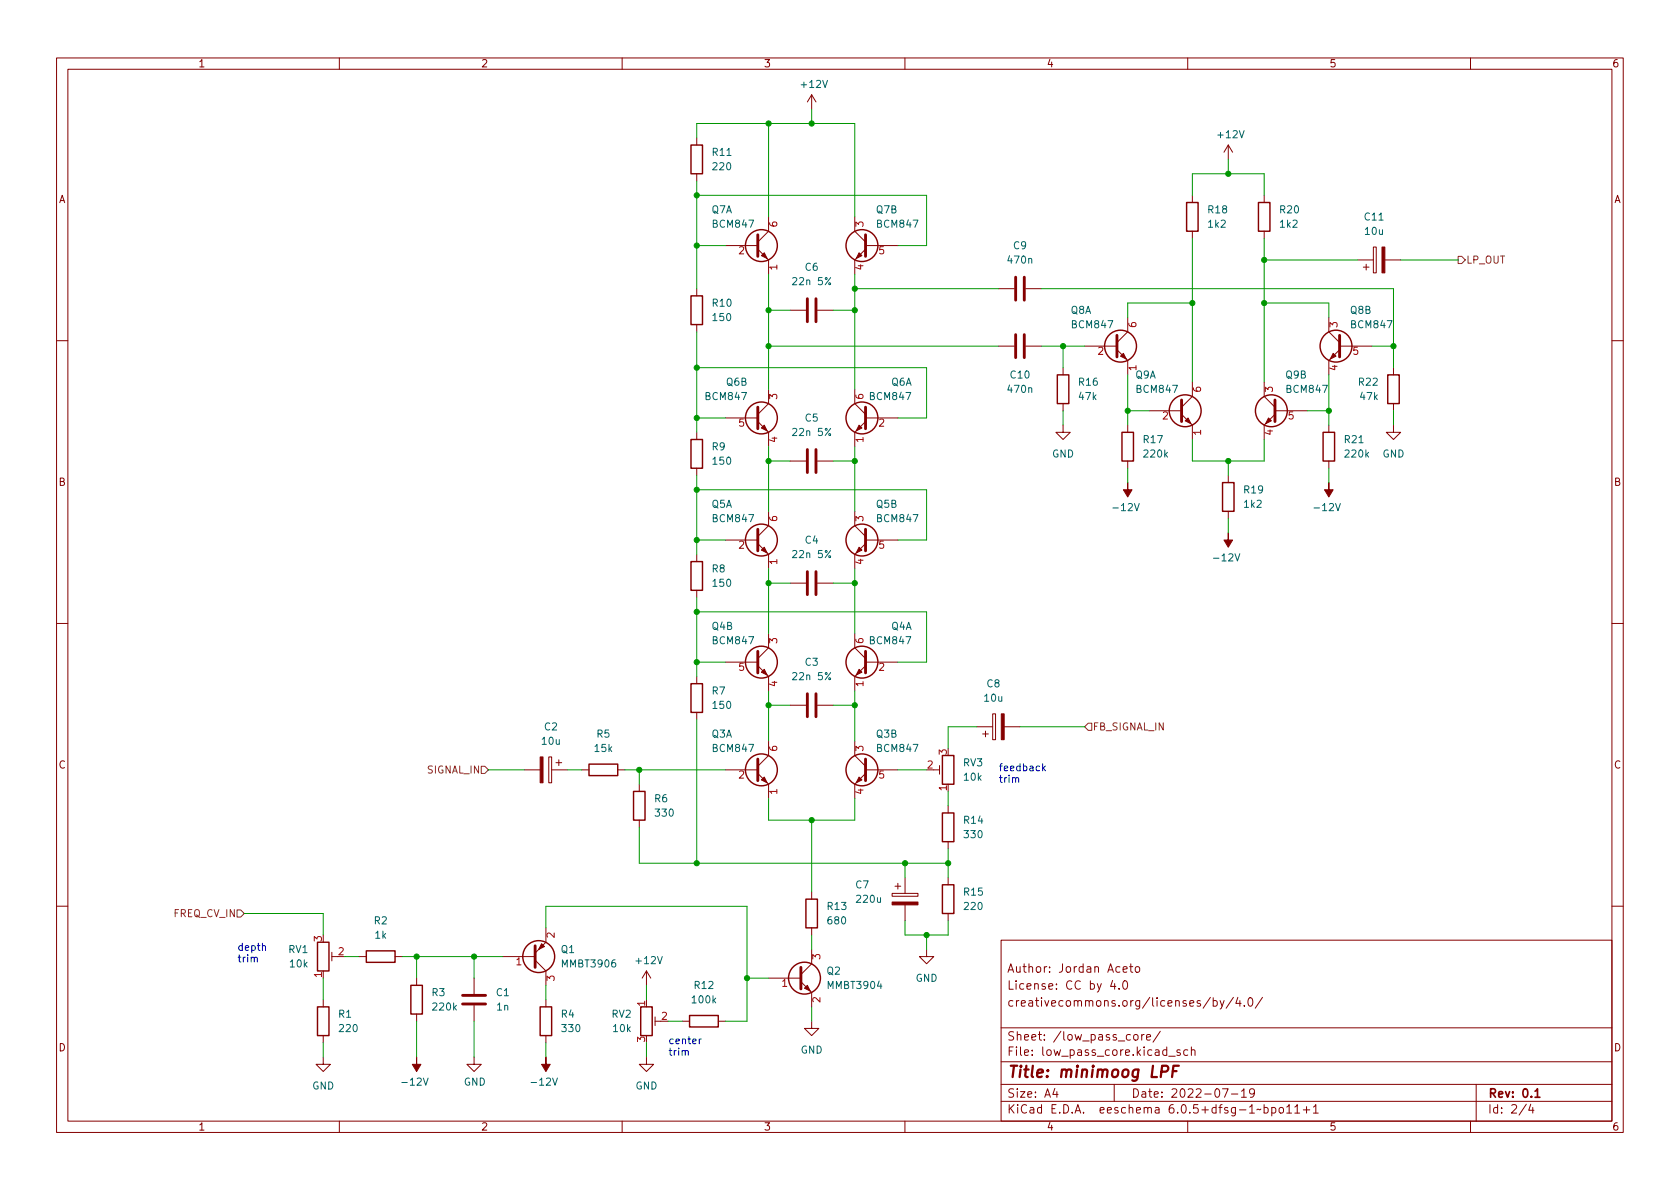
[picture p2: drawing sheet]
<svg xmlns="http://www.w3.org/2000/svg" width="297mm" height="210mm" viewBox="0 0 297 210" stroke-linecap="round" stroke-linejoin="round" font-family="sans-serif">
<g fill="none" stroke="#840000" stroke-width=".18">
<path d="M10 10.2h277v190.1h-277zM12 12.2h273v186.1h-273zM60 10.2v2M110 10.2v2M143.5 16.8v2.5M143.5 16.8l-.8 1.2M143.5 16.8l.8 1.2M160 10.2v2M210 10.2v2M260 10.2v2M123.2 24.4v1.2M123.2 30.7v1.3"/>
<path d="M135.9 38.3v2.6l-1.9 1.9M151.1 38.3v2.6l1.9 1.9M210.8 34.5v1.3M217.2 25.6l-.8 1.3M217.2 25.6v2.6M217.2 25.6l.7 1.3M223.5 34.5v1.3M123.2 51v1.3M123.2 57.4v1.3M128.3 43.4h5.7M134 44.1l1.9 1.9v2.5M139.7 54.9h2.8"/>
<path d="M144.5 54.9h2.8M153 44.1l-1.9 1.9v2.5M153 43.4h5.7M176.5 51h2.8M181.4 51h2.7M199.4 56.1v2.6l-1.9 1.9M210.8 40.9v1.3M223.5 40.9v1.3M234.9 56.1v2.6l2 1.9M240 46h2.8M241 47.2h1.1M241.6 46.7v1"/>
<path d="M242.8 43.7h.5v4.6h-.5zM244.9 46h2.7M10 60.2h2M123.2 76.4v1.3M128.3 73.9h5.7M134 74.5l1.9 1.9v2.6M135.9 68.8v2.6l-1.9 1.9M151.1 68.8v2.6l1.9 1.9M153 74.5l-1.9 1.9v2.6M153 73.9h5.7M176.5 61.2h2.8M181.4 61.2h2.7"/>
<path d="M188 75.2v1.2h1.2l-1.2 1.3-1.3-1.3h1.3M188 65v1.3M188 71.4v1.2M191.8 61.2h5.7M197.5 61.8l1.9 1.9v2.6M199.4 75.2v1.2M203.2 72.6h5.7M208.9 73.3l1.9 1.9v2.5M210.8 67.6v2.5l-1.9 1.9M223.5 67.6v2.5l1.9 1.9M225.4 73.3l-1.9 1.9v2.5M225.4 72.6h5.7"/>
<path d="M234.9 75.2v1.2M236.9 61.8l-2 1.9v2.6M236.9 61.2h5.7M246.4 75.2v1.2h-1.3l1.3 1.3 1.2-1.3h-1.2M246.4 65v1.3M246.4 71.4v1.2M285 60.2h2M123.2 82.8v1.3M123.2 98v1.3M128.3 95.5h5.7M134 96.1l1.9 1.9v2.6M135.9 90.4v2.6l-1.9 1.9"/>
<path d="M139.7 81.5h2.8M144.5 81.5h2.8M151.1 90.4v2.6l1.9 1.9M153 96.1l-1.9 1.9v2.6M153 95.5h5.7M199.4 81.5v1.3M217.2 84.1v1.2M217.2 90.4v1.3M234.9 81.5v1.3M10 110.2h2M123.2 104.4v1.3M123.2 119.6v1.3"/>
<path d="M128.3 117.1h5.7M134 117.7l1.9 1.9v2.6M135.9 112v2.5l-1.9 2M139.7 103.1h2.8M144.5 103.1h2.8M151.1 112v2.5l1.9 2M153 117.7l-1.9 1.9v2.6M153 117.1h5.7M285 110.2h2M92.7 136.1h2.8M97 133.9h.5v4.5h-.5zM97.5 136.1h2.8"/>
<path d="M98.3 134.9h1M98.8 134.4v1M102.9 136.1h1.2M109.2 136.1h1.3M113 138.7v1.2M123.2 126v1.2M128.3 136.1h5.7M134 136.8l1.9 1.9v2.5M135.9 131.1v2.5l-1.9 1.9M139.7 124.7h2.8M144.5 124.7h2.8M151.1 131.1v2.5l1.9 1.9"/>
<path d="M153 136.8l-1.9 1.9v2.5M153 136.1h5.7M165.1 136.1h1M166.1 135.4v1.5M172.7 128.5h2.8M173.7 129.8h1.1M174.2 129.3v1M175.5 126.2h.5v4.6h-.5zM177.5 128.5h2.8M113 145v1.3M143.5 157.7v1.3M157.7 158h4.6v.5h-4.6z"/>
<path d="M158.2 156.7h1.1M158.7 156.2v1M160 155.2v2.8M167.6 142.5v1.3M167.6 148.8v1.3M167.6 155.2v1.3M10 160.2h2M57.1 176.8v1.2M58.7 169.2h1M58.7 168.4v1.5M63.5 169.2h1.3M69.8 169.2h1.3"/>
<path d="M73.7 173v1.2M73.7 179.3v1.3M83.8 173v2.8M83.8 177.8v2.8M88.9 169.2h5.7M94.6 169.8l1.9 1.9v2.5M96.5 164.1v2.5l-1.9 1.9M96.5 176.8v1.2M114.3 171.7l-.8 1.3M114.3 171.7v2.5M114.3 171.7l.8 1.3M115.8 179.8v1.6"/>
<path d="M135.9 173h5.7M141.6 173.6l1.9 1.9v2.5M143.5 167.9v2.5l-1.9 1.9M143.5 164.1v1.2M160 160v2.8M163.8 167.9v1.3h1.3l-1.3 1.2-1.2-1.2h1.2M167.6 161.5v1.3M177 166.3h108v32h-108zM196.7 173.4l-.3 1h.9M197.1 173.9v1M197.9 174.8v.1M198.6 171.4l.7-.1-.1-.3-.4-.1-.2 .2v.8h.6"/>
<path d="M198.6 173.6l.3-.2a.81 .81 0 0 1 .5 .7 .81 .81 0 0 1-.3 .8h-.1a.81 .81 0 0 1-.4-1.3zM199.7 170.9h.6M199.9 170.4v1.3l.4 .2M200.9 171l.3-.1 .3 .3v.4l-.3 .3h-.3l-.2-.3v-.4zM214 176.4l-1.3 1.9M214.5 177l.4-.1 .3 .3v.4l-.1 .3h-.6M214.5 176.4v1.5M215.7 176.9l.4 1M216.4 176.9l-.5 1.4-.2 .1M218.1 176.4l-1.3 1.9M218.9 176.4l-.4 1h.9M219.2 176.9v1"/>
<path d="M220 177.8v.1M220.8 176.6l.2-.2a.81 .81 0 0 1 .6 .7 .81 .81 0 0 1-.3 .8h-.2a.81 .81 0 0 1-.3-1.3zM223.2 176.4l-1.3 1.9M285 160.2h2M57.1 186.9v1.3h1.3l-1.3 1.3-1.2-1.3h1.2M57.1 183.1v1.3M60 198.3v2M83.8 186.9v1.3h1.3l-1.3 1.3-1.3-1.3h1.3M96.5 183.1v1.3M110 198.3v2M114.3 186.9v1.3h1.3l-1.3 1.3-1.3-1.3h1.3M115.8 180.6h1"/>
<path d="M120.6 180.6h1.3M127 180.6h1.3M143.5 180.6v1.3h1.3l-1.3 1.2-1.3-1.2h1.3M160 198.3v2M177 194.8h108M177 191.8h108M177 187.8h108M177 181.8h108M186.5 192.5l-.4 1h1M186.9 193v1M197 191.8v3M200.5 183.1l.2-.2 .4 .2 .1 .5-.1 .3h-.4l-.2-.1z"/>
<path d="M201.9 182.9v1M202.3 182.9l-.3 .1-.1 .2M202.7 183.4l.7-.1v-.3l-.5-.1-.2 .2 .1 .8h.6M205.1 182.4l-1.2 1.9M206.6 186.8h1.2M208.6 185.7l-.3-.1-.2 .2v.3l.5 .1v.4h-.5M210 198.3v2M210 185.7l-.4-.1-.3 .3v.4l.1 .3h.6M210.6 185.8l.3-.2 .3 .1 .1 .9M210.6 185.1v1.5M216.1 192.5h1l-.6 1.5M217.7 193.5h1.2"/>
<path d="M219.5 193l.4-.5v1.5M219.5 194h.9M221.8 193.2l-.3 .3-.4-.1-.2-.2 .2-.6 .4-.1 .2 .2a.99 .99 0 0 1-.3 1.3h-.3M223.5 195.9l.4-.1 .3 .3v.4l-.1 .3h-.6M223.5 195.3v1.5M224.9 195.9l.4-.1 .3 .3v.4l-.2 .3h-.5M224.9 195.8v1.5M226.3 195.9l.3-.1 .3 .3v.4l-.3 .3h-.3l-.2-.3v-.4zM227.5 195.8l.4-.5v1.5M227.5 196.8h.9M228.9 195.8l.5-.5v1.5M228.9 196.8h.9"/>
<path d="M230.4 196.3h1.2M231 195.7v1.1M232.2 195.8l.4-.5v1.5M232.2 196.8h.9M260 198.3v2M261 191.8v6.5M269.9 195.3l-1.3 1.9M270.6 195.3l-.3 1h.9M271 195.8v1"/>
</g>
<path d="M271.4 193l.4-.5v1.5M271.4 194h.9" fill="none" stroke="#840000" stroke-width=".3"/>
<path d="M205.3 189.5h.8a.55 .55 0 0 0 .5-.5 .55 .55 0 0 0-.4-.5h-.7l-.3 2M207.4 189.4h.6M208.4 188.5h-.9l-.3 2" fill="none" stroke="#840000" stroke-width=".4"/>
<g fill="none" stroke="#840000" stroke-width=".25">
<path d="M122.2 25.6h2v5.1h-2zM209.8 35.8h2v5.1h-2zM222.5 35.8h2v5.1h-2zM122.2 52.3h2v5.1h-2zM122.2 77.7h2v5.1h-2zM186.9 66.3h2.1v5.1h-2.1zM198.4 76.4h2v5.1h-2zM233.9 76.4h2.1v5.1h-2.1zM245.4 66.3h2v5.1h-2zM122.2 99.3h2v5.1h-2zM216.2 85.3h2v5.1h-2zM104.1 135.1h5.1v2.1h-5.1z"/>
<path d="M112 139.9h2v5.1h-2zM122.2 120.9h2v5.1h-2zM166.6 133.6h2.1v5.1h-2.1zM142.5 159h2v5.1h-2zM166.6 156.5h2.1v5h-2.1zM166.6 143.8h2.1v5h-2.1zM56.1 166.6h2.1v5.1h-2.1zM56.1 178h2.1v5.1h-2.1zM64.8 168.1h5v2.1h-5zM72.6 174.2h2.1v5.1h-2.1zM95.5 178h2v5.1h-2zM113.3 178h2v5.1h-2z"/>
<path d="M121.9 179.6h5.1v2h-5.1z"/>
<circle cx="134.6" cy="43.4" r="2.82"/>
<circle cx="152.4" cy="43.4" r="2.82"/>
<circle cx="134.6" cy="73.9" r="2.82"/>
<circle cx="152.4" cy="73.9" r="2.82"/>
<circle cx="198.1" cy="61.2" r="2.82"/>
<circle cx="209.5" cy="72.6" r="2.82"/>
<circle cx="224.8" cy="72.6" r="2.82"/>
<circle cx="236.2" cy="61.2" r="2.82"/>
<circle cx="134.6" cy="95.5" r="2.82"/>
<circle cx="152.4" cy="95.5" r="2.82"/>
<circle cx="134.6" cy="117.1" r="2.82"/>
<circle cx="152.4" cy="117.1" r="2.82"/>
<circle cx="134.6" cy="136.1" r="2.82"/>
<circle cx="152.4" cy="136.1" r="2.82"/>
<circle cx="95.2" cy="169.2" r="2.82"/>
<circle cx="142.2" cy="173" r="2.82"/>
</g>
<g fill="#840000" stroke="#840000" stroke-width=".18">
<path d="M95.5 133.9h.5v4.5h-.5z"/>
<path d="M95.8 166.9l.5 .5-1.1 .5z"/>
<path d="M244.3 43.7h.6v4.6h-.6z"/>
<path d="M198.1 63l.5-.5 .5 1z"/>
<path d="M177 126.2h.5v4.6h-.5z"/>
<path d="M134.6 75.7l.5-.5 .5 1z"/>
<path d="M235.7 62.5l.5 .5-1 .5z"/>
<path d="M234.9 85.3v1.3h.8l-.8 1.3-.7-1.3h.7z"/>
<path d="M134.6 97.3l.5-.5 .5 1z"/>
<path d="M199.4 85.3v1.3h.8l-.8 1.3-.8-1.3h.8z"/>
<path d="M151.9 96.8l.5 .5-1 .5z"/>
<path d="M209.5 74.4l.6-.5 .5 1z"/>
<path d="M224.3 73.9l.5 .5-1 .5z"/>
<path d="M134.6 45.2l.5-.5 .5 1z"/>
<path d="M151.9 137.4l.5 .5-1 .5z"/>
<path d="M134.6 137.9l.5-.5 .5 1z"/>
<path d="M151.9 44.7l.5 .5-1 .5z"/>
<path d="M73.7 186.9v1.3h.7l-.7 1.3-.8-1.3h.8z"/>
<path d="M217.2 94.2v1.3h.7l-.7 1.3-.8-1.3h.8z"/>
<path d="M142.2 174.7l.5-.5 .6 1.1z"/>
<path d="M96.5 186.9v1.3h.8l-.8 1.3-.7-1.3h.7z"/>
<path d="M157.7 159.5h4.6v.5h-4.6z"/>
<path d="M134.6 118.9l.5-.5 .5 1z"/>
<path d="M151.9 118.4l.5 .5-1 .5z"/>
<path d="M151.9 75.2l.5 .5-1 .5z"/>
</g>
<g fill="none" stroke="#840000" stroke-width=".51">
<path d="M134 41.5v3.8M142.7 52.8v4.1M144.3 52.8v4.1M153 41.5v3.8M179.6 49v4.1M179.6 59.2v4M181.1 49v4.1M181.1 59.2v4M197.5 59.3v3.8M236.9 59.3v3.8M134 72v3.8M142.7 79.5v4.1"/>
<path d="M144.3 79.5v4.1M153 72v3.8M208.9 70.7v3.8M225.4 70.7v3.8M134 93.6v3.8M153 93.6v3.8M134 115.2v3.8M142.7 101.1v4.1M144.3 101.1v4.1M153 115.2v3.8M134 134.2v3.8M142.7 122.7v4"/>
<path d="M144.3 122.7v4M153 134.2v3.8M81.8 176h4.1M81.8 177.5h4.1M94.6 167.3v3.8M141.6 171.1v3.8"/>
</g>
<path d="M257.8 45.3h.6l.7 .7-.7 .6h-.6zM85.1 135.5h.6l.7 .6-.7 .7h-.6zM192.4 127.9h.6v1.3h-.6l-.6-.7zM41.9 160.9h.6l.7 .6-.7 .7h-.6z" fill="none" stroke="#725600" stroke-width=".18"/>
<path d="M179.6 137.7l.2-.2 .3 .1v.8M184.3 135v1.3M184.5 135.8l.3 .5M184.8 135.5l-.5 .4M44.9 169.4l.2-.1h.3l.1 .8M46.4 167.3l.2-.1 .3 .1v.8M121.1 186l.2-.2h.3l.1 .8M124 183.7l-.4 .3" fill="none" stroke="#0000c2" stroke-width=".18"/>
<g fill="none" stroke="#009600" stroke-width=".18">
<path d="M143.5 19.3v2.5M123.2 34.5h40.6v8.9h-5.1M123.2 24.4v-2.6h27.9v16.5M123.2 32v19M135.9 21.8v16.5M210.8 34.5v-3.8h12.7v3.8M217.2 28.2v2.5M123.2 43.4h5.1M123.2 58.7v17.7M135.9 54.9h3.8M135.9 48.5v20.3M147.3 54.9h3.8"/>
<path d="M151.1 48.5v20.3M151.1 51h25.4M184.1 51h62.3v14M210.8 53.6h-11.4v2.5M210.8 42.2v25.4M223.5 42.2v25.4M223.5 53.6h11.4v2.5M223.5 46h16.5M247.6 46h10.2M123.2 65h40.6v8.9h-5.1M123.2 73.9h5.1M135.9 61.2h40.6"/>
<path d="M135.9 79v11.4M151.1 79v11.4M184.1 61.2h7.7M188 61.2v3.8M188 72.6v2.6M199.4 66.3v8.9M199.4 72.6h3.8M210.8 77.7v3.8h12.7v-3.8M231.1 72.6h3.8M234.9 66.3v8.9M242.6 61.2h3.8M246.4 72.6v2.6"/>
<path d="M123.2 86.6h40.6v8.9h-5.1M123.2 84.1v13.9M123.2 95.5h5.1M135.9 81.5h3.8M147.3 81.5h3.8M199.4 82.8v2.5M217.2 81.5v2.6M217.2 91.7v2.5M234.9 82.8v2.5M123.2 108.2h40.6v8.9h-5.1M123.2 105.7v13.9M123.2 117.1h5.1"/>
<path d="M135.9 100.6v11.4M135.9 103.1h3.8M147.3 103.1h3.8M151.1 100.6v11.4M86.4 136.1h6.3M100.3 136.1h2.6M110.5 136.1h17.8M113 136.1v2.6M123.2 127.2v25.4M135.9 122.2v8.9M135.9 124.7h3.8M147.3 124.7h3.8"/>
<path d="M151.1 122.2v8.9M158.7 136.1h5.1M167.6 139.9v2.6M172.7 128.5h-5.1v3.8M180.3 128.5h11.5M113 146.3v6.3h54.6M135.9 141.2v3.8h15.2v-3.8M143.5 145v12.7M160 152.6v2.6M167.6 150.1v5.1M43.2 161.5h13.9v3.8M57.1 173v3.8"/>
<path d="M61 169.2h2.5M71.1 169.2h17.8M73.7 169.2v3.8M83.8 169.2v3.8M96.5 164.1v-3.8h35.6v20.3h-3.8M96.5 174.2v2.6M114.3 174.2v2.6M132.1 173h3.8M143.5 165.3v2.6M143.5 178v2.6M160 162.8v2.5h7.6v-2.5M163.8 165.3v2.6"/>
<path d="M57.1 184.4v2.5M73.7 180.6v6.3M83.8 180.6v6.3M96.5 184.4v2.5M114.3 184.4v2.5M118.1 180.6h2.5"/>
</g>
<g fill="#009600" stroke="#009600" stroke-width=".18">
<circle cx="135.9" cy="103.1" r=".46"/>
<circle cx="123.2" cy="95.5" r=".46"/>
<circle cx="151.1" cy="103.1" r=".46"/>
<circle cx="123.2" cy="152.6" r=".46"/>
<circle cx="123.2" cy="108.2" r=".46"/>
<circle cx="123.2" cy="117.1" r=".46"/>
<circle cx="223.5" cy="53.6" r=".46"/>
<circle cx="223.5" cy="46" r=".46"/>
<circle cx="246.4" cy="61.2" r=".46"/>
<circle cx="217.2" cy="30.7" r=".46"/>
<circle cx="234.9" cy="72.6" r=".46"/>
<circle cx="135.9" cy="54.9" r=".46"/>
<circle cx="151.1" cy="54.9" r=".46"/>
<circle cx="123.2" cy="65" r=".46"/>
<circle cx="123.2" cy="73.9" r=".46"/>
<circle cx="123.2" cy="86.6" r=".46"/>
<circle cx="151.1" cy="81.5" r=".46"/>
<circle cx="135.9" cy="81.5" r=".46"/>
<circle cx="135.9" cy="61.2" r=".46"/>
<circle cx="151.1" cy="124.7" r=".46"/>
<circle cx="135.9" cy="124.7" r=".46"/>
<circle cx="132.1" cy="173" r=".46"/>
<circle cx="113" cy="136.1" r=".46"/>
<circle cx="123.2" cy="43.4" r=".46"/>
<circle cx="123.2" cy="34.5" r=".46"/>
<circle cx="143.5" cy="21.8" r=".46"/>
<circle cx="135.9" cy="21.8" r=".46"/>
<circle cx="151.1" cy="51" r=".46"/>
<circle cx="188" cy="61.2" r=".46"/>
<circle cx="217.2" cy="81.5" r=".46"/>
<circle cx="199.4" cy="72.6" r=".46"/>
<circle cx="210.8" cy="53.6" r=".46"/>
<circle cx="143.5" cy="145" r=".46"/>
<circle cx="163.8" cy="165.3" r=".46"/>
<circle cx="160" cy="152.6" r=".46"/>
<circle cx="167.6" cy="152.6" r=".46"/>
<circle cx="73.7" cy="169.2" r=".46"/>
<circle cx="83.8" cy="169.2" r=".46"/>
</g>
<text font-size="2.8" fill="#840000" x="178" y="190.6">Title: minimoog LPF</text>
<g font-size="2.1" fill="#840000">
<text x="178" y="172">Author: Jordan Aceto</text>
<text x="178" y="178">creativecommons.org/licenses/by/4.0/</text>
<text x="178" y="175">License: CC by 4.0</text>
<text x="178" y="184">Sheet: /low_pass_core/</text>
<text x="178" y="186.7">File: low_pass_core.kicad_sch</text>
<text x="178" y="196.9">KiCad E.D.A. eeschema 6.0.5+dfsg-1~bpo11+1</text>
<text x="178" y="194.1">Size: A4</text>
<text x="200" y="194.1">Date: 2022-07-19</text>
<text x="263" y="194.1">Rev: 0.1</text>
<text x="263" y="196.9">Id: 2/4</text>
</g>
<g font-size="1.8" fill="#840000">
<text x="35" y="11.9">1</text>
<text x="85" y="11.9">2</text>
<text x="135" y="11.9">3</text>
<text x="185" y="11.9">4</text>
<text x="235" y="11.9">5</text>
<text x="285" y="11.9">6</text>
<text x="10.3" y="35.9">A</text>
<text x="285.3" y="35.9">A</text>
<text x="10.3" y="85.9">B</text>
<text x="285.3" y="85.9">B</text>
<text x="10.3" y="135.9">C</text>
<text x="285.3" y="135.9">C</text>
<text x="10.3" y="185.9">D</text>
<text x="285.3" y="185.9">D</text>
<text x="35" y="199.9">1</text>
<text x="85" y="199.9">2</text>
<text x="135" y="199.9">3</text>
<text x="185" y="199.9">4</text>
<text x="235" y="199.9">5</text>
<text x="285" y="199.9">6</text>
</g>
<g font-size="1.8" fill="#006464">
<text x="141.8" y="15.5">+12V</text>
<text x="126" y="27.6">R11</text>
<text x="215.5" y="24.4">+12V</text>
<text x="126.1" y="30.1">220</text>
<text x="125.8" y="37.7">Q7A</text>
<text x="126.1" y="40.3">BCM847</text>
<text x="154.9" y="37.7">Q7B</text>
<text x="155.2" y="40.3">BCM847</text>
<text x="213.7" y="37.7">R18</text>
<text x="213.7" y="40.3">1k2</text>
<text x="226.4" y="37.7">R20</text>
<text x="226.4" y="40.3">1k2</text>
<text x="241.3" y="39">C11</text>
<text x="241.4" y="41.5">10u</text>
<text x="142.4" y="47.9">C6</text>
<text x="178.3" y="46.6">470n</text>
<text x="179.2" y="44.1">C9</text>
<text x="140.5" y="50.4">22n 5%</text>
<text x="126" y="54.2">R10</text>
<text x="126.1" y="56.8">150</text>
<text x="189.3" y="55.5">Q8A</text>
<text x="189.6" y="58">BCM847</text>
<text x="238.8" y="55.5">Q8B</text>
<text x="239" y="58">BCM847</text>
<text x="124.9" y="70.7">BCM847</text>
<text x="128.4" y="68.2">Q6B</text>
<text x="153.9" y="70.7">BCM847</text>
<text x="157.6" y="68.2">Q6A</text>
<text x="178.3" y="69.5">470n</text>
<text x="178.7" y="66.9">C10</text>
<text x="190.8" y="68.2">R16</text>
<text x="190.8" y="70.7">47k</text>
<text x="200.7" y="66.9">Q9A</text>
<text x="201.1" y="69.5">BCM847</text>
<text x="227.3" y="66.9">Q9B</text>
<text x="227.6" y="69.5">BCM847</text>
<text x="240.3" y="68.2">R22</text>
<text x="240.6" y="70.7">47k</text>
<text x="140.5" y="77.1">22n 5%</text>
<text x="142.4" y="74.5">C5</text>
<text x="125.9" y="79.6">R9</text>
<text x="126.1" y="82.2">150</text>
<text x="186" y="80.9">GND</text>
<text x="202.2" y="78.4">R17</text>
<text x="202.4" y="80.9">220k</text>
<text x="237.8" y="78.4">R21</text>
<text x="237.9" y="80.9">220k</text>
<text x="244.4" y="80.9">GND</text>
<text x="125.8" y="89.8">Q5A</text>
<text x="154.9" y="89.8">Q5B</text>
<text x="220" y="87.2">R19</text>
<text x="220" y="89.8">1k2</text>
<text x="126.1" y="92.3">BCM847</text>
<text x="155.2" y="92.3">BCM847</text>
<text x="197.1" y="90.4">-12V</text>
<text x="232.7" y="90.4">-12V</text>
<text x="125.9" y="101.2">R8</text>
<text x="140.5" y="98.7">22n 5%</text>
<text x="142.4" y="96.1">C4</text>
<text x="214.9" y="99.3">-12V</text>
<text x="126.1" y="103.8">150</text>
<text x="125.9" y="111.4">Q4B</text>
<text x="126.1" y="113.9">BCM847</text>
<text x="153.9" y="113.9">BCM847</text>
<text x="157.6" y="111.4">Q4A</text>
<text x="142.4" y="117.7">C3</text>
<text x="125.9" y="122.8">R7</text>
<text x="126.1" y="125.3">150</text>
<text x="140.5" y="120.3">22n 5%</text>
<text x="174.1" y="124.1">10u</text>
<text x="174.5" y="121.5">C8</text>
<text x="95.9" y="131.7">10u</text>
<text x="96.3" y="129.2">C2</text>
<text x="105.5" y="130.4">R5</text>
<text x="125.8" y="130.4">Q3A</text>
<text x="154.9" y="130.4">Q3B</text>
<text x="105.2" y="133">15k</text>
<text x="126.1" y="133">BCM847</text>
<text x="155.2" y="133">BCM847</text>
<text x="170.3" y="135.5">RV3</text>
<text x="115.8" y="141.9">R6</text>
<text x="170.5" y="138">10k</text>
<text x="116" y="144.4">330</text>
<text x="170.5" y="145.7">R14</text>
<text x="170.6" y="148.2">330</text>
<text x="146.4" y="160.9">R13</text>
<text x="151.3" y="157.1">C7</text>
<text x="151.6" y="159.6">220u</text>
<text x="170.5" y="158.4">R15</text>
<text x="170.6" y="160.9">220</text>
<text x="66.2" y="163.4">R2</text>
<text x="66.3" y="166">1k</text>
<text x="146.5" y="163.4">680</text>
<text x="51" y="168.5">RV1</text>
<text x="51.3" y="171.1">10k</text>
<text x="99.2" y="168.5">Q1</text>
<text x="99.5" y="171.1">MMBT3906</text>
<text x="112.6" y="170.5">+12V</text>
<text x="146.2" y="172.3">Q2</text>
<text x="161.9" y="173.6">GND</text>
<text x="59.9" y="180">R1</text>
<text x="76.4" y="176.1">R3</text>
<text x="76.6" y="178.7">220k</text>
<text x="87.8" y="176.1">C1</text>
<text x="87.9" y="178.7">1n</text>
<text x="99.2" y="180">R4</text>
<text x="108.2" y="180">RV2</text>
<text x="122.5" y="177.4">100k</text>
<text x="122.8" y="174.9">R12</text>
<text x="146.5" y="174.9">MMBT3904</text>
<text x="60.1" y="182.5">220</text>
<text x="99.5" y="182.5">330</text>
<text x="108.5" y="182.5">10k</text>
<text x="71.4" y="192">-12V</text>
<text x="82" y="192">GND</text>
<text x="94.3" y="192">-12V</text>
<text x="141.5" y="186.3">GND</text>
<text x="55.2" y="192.7">GND</text>
<text x="112.3" y="192.7">GND</text>
</g>
<g font-size="1.8" fill="#a90000">
<text x="137.4" y="40.1" transform="rotate(-90 137.4 40.1)">6</text>
<text x="152.7" y="40.1" transform="rotate(-90 152.7 40.1)">3</text>
<text x="130.6" y="45">2</text>
<text x="137.4" y="47.7" transform="rotate(-90 137.4 47.7)">1</text>
<text x="152.7" y="47.7" transform="rotate(-90 152.7 47.7)">4</text>
<text x="155.4" y="45">5</text>
<text x="200.9" y="57.9" transform="rotate(-90 200.9 57.9)">6</text>
<text x="236.5" y="57.9" transform="rotate(-90 236.5 57.9)">3</text>
<text x="194.1" y="62.7">2</text>
<text x="200.9" y="65.5" transform="rotate(-90 200.9 65.5)">1</text>
<text x="236.5" y="65.5" transform="rotate(-90 236.5 65.5)">4</text>
<text x="239.2" y="62.7">5</text>
<text x="137.4" y="70.6" transform="rotate(-90 137.4 70.6)">3</text>
<text x="152.7" y="70.6" transform="rotate(-90 152.7 70.6)">6</text>
<text x="212.3" y="69.3" transform="rotate(-90 212.3 69.3)">6</text>
<text x="225" y="69.3" transform="rotate(-90 225 69.3)">3</text>
<text x="130.6" y="75.4">5</text>
<text x="155.4" y="75.4">2</text>
<text x="205.6" y="74.2">2</text>
<text x="212.3" y="76.9" transform="rotate(-90 212.3 76.9)">1</text>
<text x="225" y="76.9" transform="rotate(-90 225 76.9)">4</text>
<text x="227.8" y="74.2">5</text>
<text x="137.4" y="78.2" transform="rotate(-90 137.4 78.2)">4</text>
<text x="152.7" y="78.2" transform="rotate(-90 152.7 78.2)">1</text>
<text x="137.4" y="92.2" transform="rotate(-90 137.4 92.2)">6</text>
<text x="152.7" y="92.2" transform="rotate(-90 152.7 92.2)">3</text>
<text x="130.6" y="97">2</text>
<text x="137.4" y="99.8" transform="rotate(-90 137.4 99.8)">1</text>
<text x="152.7" y="99.8" transform="rotate(-90 152.7 99.8)">4</text>
<text x="155.4" y="97">5</text>
<text x="137.4" y="113.8" transform="rotate(-90 137.4 113.8)">3</text>
<text x="152.7" y="113.8" transform="rotate(-90 152.7 113.8)">6</text>
<text x="130.6" y="118.6">5</text>
<text x="155.4" y="118.6">2</text>
<text x="137.4" y="121.4" transform="rotate(-90 137.4 121.4)">4</text>
<text x="152.7" y="121.4" transform="rotate(-90 152.7 121.4)">1</text>
<text x="130.6" y="137.7">2</text>
<text x="137.4" y="132.8" transform="rotate(-90 137.4 132.8)">6</text>
<text x="152.7" y="132.8" transform="rotate(-90 152.7 132.8)">3</text>
<text x="155.4" y="137.7">5</text>
<text x="164" y="135.9">2</text>
<text x="167.4" y="133.5" transform="rotate(-90 167.4 133.5)">3</text>
<text x="137.4" y="140.4" transform="rotate(-90 137.4 140.4)">1</text>
<text x="152.7" y="140.4" transform="rotate(-90 152.7 140.4)">4</text>
<text x="167.4" y="139.8" transform="rotate(-90 167.4 139.8)">1</text>
<text x="56.9" y="166.5" transform="rotate(-90 56.9 166.5)">3</text>
<text x="98" y="165.8" transform="rotate(-90 98 165.8)">2</text>
<text x="56.9" y="172.8" transform="rotate(-90 56.9 172.8)">1</text>
<text x="59.8" y="168.9">2</text>
<text x="91.3" y="170.7">1</text>
<text x="98" y="173.5" transform="rotate(-90 98 173.5)">3</text>
<text x="145" y="169.7" transform="rotate(-90 145 169.7)">3</text>
<text x="114" y="177.9" transform="rotate(-90 114 177.9)">1</text>
<text x="138.3" y="174.5">1</text>
<text x="145" y="177.3" transform="rotate(-90 145 177.3)">2</text>
<text x="114" y="184.3" transform="rotate(-90 114 184.3)">3</text>
<text x="117" y="180.3">2</text>
</g>
<g font-size="1.8" fill="#725600">
<text x="259.2" y="46.6">LP_OUT</text>
<text x="193.1" y="129.2">FB_SIGNAL_IN</text>
<text x="75.6" y="136.8">SIGNAL_IN</text>
<text x="30.7" y="162.2">FREQ_CV_IN</text>
</g>
<g font-size="1.8" fill="#0000c2">
<text x="176.5" y="136.4">feedback</text>
<text x="176.5" y="138.4">trim</text>
<text x="41.9" y="168.1">depth</text>
<text x="41.9" y="170.2">trim</text>
<text x="118.1" y="184.6">center</text>
<text x="118.1" y="186.7">trim</text>
</g>
</svg>
